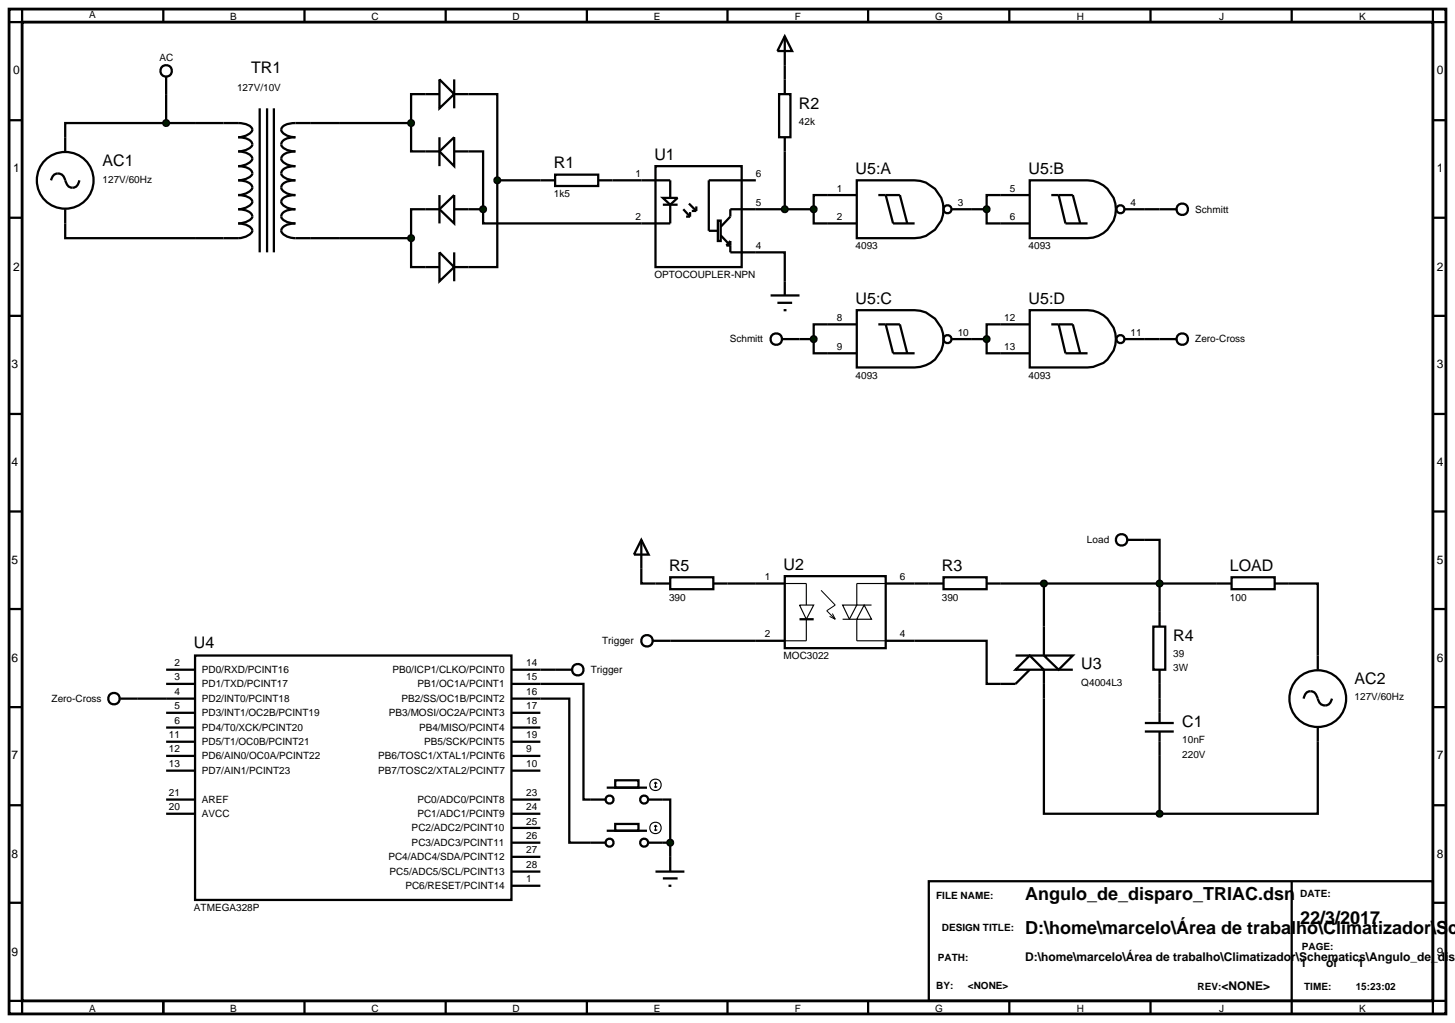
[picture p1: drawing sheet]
<svg xmlns="http://www.w3.org/2000/svg" width="257mm" height="180mm" viewBox="0 0 257 180" stroke-linecap="round" stroke-linejoin="round" font-family="sans-serif">
<path d="M1.6 1.6h253.4v177.2h-253.4zM3.9 3.9h248.8v172.6h-248.8z" fill="none" stroke="#000" stroke-width=".5"/>
<g fill="none" stroke="#000" stroke-width=".4">
<path d="M3.9 1.6v2.3h-2.3M28.8 1.6v2.3M29.3 16.6v5.1M45.8 19.1v25.4M47.1 19.1v25.4M48.3 19.1v25.4M53.7 1.6v2.3M77.5 16.6h-5v5.1M77.5 14l2.6 2.6-2.6 2.5zM78.6 1.6v2.3M80.1 16.6h7.6v15.2M80.1 14v5.1"/>
<path d="M103.5 1.6v2.3M128.3 1.6v2.3M137.4 16.6h2v7.6h-2zM138.4 6.4l1.3 2.6h-2.6zM138.4 6.4v10.2M153.1 1.6v2.3M178 1.6v2.3M202.9 1.6v2.3M227.8 1.6v2.3M252.7 1.6v2.3h2.3M1.6 21.2h2.3M1.6 38.4h2.3"/>
<path d="M9 31.8a1.25 1.25 0 0 1 1.2-1.2 1.25 1.25 0 0 1 1.3 1.2 1.31 1.31 0 0 0 1.7 1.2 1.55 1.55 0 0 0 .8-1.2M29.3 21.7h12.7a3.2 3.2 0 0 1 2.4 .9 .88 .88 0 0 1-.7 1.1l-1.1 .4-.6 .1a2.98 2.98 0 0 1 2.4 .9 .85 .85 0 0 1-.7 1.2l-1.1 .3-.6 .1a2.31 2.31 0 0 1 2.5 1.3 2.6 2.6 0 0 1-2.5 1.3 2.98 2.98 0 0 1 2.4 .9 .85 .85 0 0 1-.7 1.2l-1.1 .3-.6 .1a2.98 2.98 0 0 1 2.4 .9 .91 .91 0 0 1-.7 1.2l-1.1 .4-.6 .1a3.2 3.2 0 0 1 2.4 .9 .88 .88 0 0 1-.7 1.1l-1.1 .4-.6 .1a2.98 2.98 0 0 1 2.4 .9 .85 .85 0 0 1-.7 1.2l-1.1 .3-.6 .1a2.31 2.31 0 0 1 2.5 1.3 2.6 2.6 0 0 1-2.5 1.3h-30.5v-5.1M29.3 21.7h-17.8v5M72.5 21.7v5h5M72.5 21.7h-20.4a2.92 2.92 0 0 0-2.4 .9 .9 .9 0 0 0 .6 1.1l1.1 .4 .7 .1a2.77 2.77 0 0 0-2.4 .9 .87 .87 0 0 0 .6 1.2l1.1 .3 .7 .1a2.83 2.83 0 0 0-2.4 1 .91 .91 0 0 0 .6 1.1l1.1 .4 .7 .1a2.77 2.77 0 0 0-2.4 .9 .87 .87 0 0 0 .6 1.2l1.1 .3 .7 .1a2.77 2.77 0 0 0-2.4 .9 .93 .93 0 0 0 .6 1.2l1.1 .4 .7 .1a2.92 2.92 0 0 0-2.4 .9 .9 .9 0 0 0 .6 1.1l1.1 .4 .7 .1a2.77 2.77 0 0 0-2.4 .9 .87 .87 0 0 0 .6 1.2l1.1 .3 .7 .1a2.83 2.83 0 0 0-2.4 1 .91 .91 0 0 0 .6 1.1l1.1 .4 .7 .1h20.4M77.5 36.9h-5v5.1M77.5 26.7l2.6-2.5v5.1zM77.5 36.9l2.6-2.5v5zM77.5 24.2v5.1M77.5 34.4v5M80.1 26.7h5.1v10.2M80.1 36.9h5.1"/>
<path d="M87.7 31.8v15.3h-7.6M87.7 31.8h10.2M97.9 30.8h7.6v2h-7.6zM105.5 31.8h12.7v3.1M115.6 29.3h15.2v17.8h-15.2zM116.9 34.9h2.6l-1.3 1.2zM116.9 36.1h2.6M118.2 36.1v3.3h-33v-2.5M120.5 36.9l1.2 1.3M121 38.2h.7M121.5 35.9l1.3 1.3M121.7 37.4v.8"/>
<path d="M122 37.2h.8M122.8 36.4v.8M126.6 38.9h.5v3.6h-.5zM133.3 31.8h-8.3v8.9h1.6M138.4 24.2v12.7M143.5 36.9v2.5h2.5M143.5 36.9h-14.7v1.3l-1.7 1.8M146 34.4h-2.5v2.5M171.4 36.9h2.6M174 36.9v2.5h2.5M176.5 34.4h-2.5v2.5M201.9 36.9h2.6"/>
<path d="M252.7 21.2h2.3M252.7 38.4h2.3M1.6 55.7h2.3M72.5 42v5.1h5M77.5 44.5l2.6 2.6-2.6 2.5zM80.1 44.5v5.1M127.1 41.5l1.7 1.8h-.7l.7-.8v2h9.6v7.6M135.9 52.1h5.1M137.1 53.4h2.6M138.2 54.7h.5M141 59.8h2.5M143.5 59.8v2.5h2.5"/>
<path d="M146 57.2h-2.5v2.6M171.4 59.8h2.6M174 59.8v2.5h2.5M176.5 57.2h-2.5v2.6M201.9 59.8h2.6M252.7 55.7h2.3M1.6 73h2.3M252.7 73h2.3M1.6 90.2h2.3M201.9 95.2h2.6v12.7M252.7 90.2h2.3M1.6 107.4h2.3"/>
<path d="M95.3 118.1h2.6M113.1 100.3v2.6h2.5M118.2 113h15.1M128.3 102.9h5M161.3 113h12.7v7.6h2.5M161.3 102.9h2.5M176.5 102.9h38.1M184.1 102.9v7.6M227.3 102.9h5.1v12.7M252.7 107.4h2.3M1.6 124.7h2.3M24.2 123.2h5.1"/>
<path d="M95.3 120.6h7.6v20.4h1.3M95.3 123.2h5.1v25.4h3.8M184.1 123.2v20.3h20.4M204.5 120.6v2.6M204.5 133.3v10.2M232.4 130.8v12.7h-27.9M252.7 124.7h2.3M1.6 142h2.3M1.6 159.2h2.3M116.9 141h1.3v7.6M116.9 148.6h1.3M118.2 148.6v2.5"/>
<path d="M163.8 155.4h88.9v21.1h-88.9zM227.8 155.4v23.4M252.7 142h2.3M252.7 159.2h2.3M1.6 176.5h2.3v2.3M28.8 176.5v2.3M53.7 176.5v2.3M78.6 176.5v2.3M103.5 176.5v2.3M128.3 176.5v2.3M153.1 176.5v2.3M178 176.5v2.3"/>
<path d="M202.9 176.5v2.3M255 176.5h-2.3v2.3"/>
<circle cx="11.5" cy="31.8" r="5"/>
</g>
<g fill="#004000" stroke="#000" stroke-width=".4">
<path d="M72.1 41.7l.4-.2-.5 .5zM72.5 41.5l.4 .2 .1 .3zM72.5 42.5l.5-.5-.1 .3zM72 42l.5 .5-.3-.1z"/>
<path d="M72.1 21.4l.4-.2-.5 .5zM72.5 21.2l.4 .2 .1 .3zM72.5 22.2l.5-.5-.1 .3zM72 21.7l.5 .5-.3-.1z"/>
<path d="M87.4 31.4l.3-.1-.5 .5zM87.7 31.3l.4 .2 .1 .3zM87.7 32.3l.5-.5-.2 .4zM87.2 31.8l.5 .5-.4-.2z"/>
</g>
<g fill="#004000">
<path d="M72 42l.5-.5 .5 .5-.5 .5z"/>
<path d="M72.5 21.2l.5 .5-.5 .5-.5-.5z"/>
<path d="M87.7 31.3l.5 .5-.5 .5-.5-.5z"/>
</g>
<g fill="none" stroke="#000" stroke-width=".4">
<path d="M29.3 13.5v3.1"/>
<circle cx="29.3" cy="12.5" r="1.01"/>
</g>
<path d="M29 21.3l.3-.1-.5 .5zM29.3 21.2l.3 .1 .2 .4zM29.3 22.2l.5-.5-.2 .4zM28.8 21.7l.5 .5-.4-.2z" fill="#004000" stroke="#000" stroke-width=".4"/>
<path d="M29.3 21.2l.5 .5-.5 .5-.5-.5z" fill="#004000"/>
<g fill="none" stroke="#000" stroke-width=".4">
<path d="M204.5 59.8h3M113.1 95.2l1.3 2.6h-2.6zM113.1 95.2v5.1M29.3 118.1h5.1M34.4 115.6h55.8v43.1h-55.8zM90.2 118.1h5.1M97.9 118.1h3M115.1 113h3.1M115.6 102.9h2.6M118.2 101.8h7.6v2.1h-7.6zM125.8 102.9h2.5M163.8 102.9h2.6"/>
<path d="M166.4 101.8h7.6v2.1h-7.6zM174 102.9h2.5M203.4 110.5h2.1v7.6h-2.1zM204.5 107.9v2.6M204.5 118.1v2.5M232.4 115.6v2.5M21.2 123.2h3M29.3 120.6h5.1M29.3 125.7h5.1M29.3 123.2h5.1M29.3 133.3h5.1M29.3 130.8h5.1"/>
<path d="M29.3 128.3h5.1M29.3 135.9h5.1M90.2 120.6h5.1M90.2 125.7h5.1M90.2 123.2h5.1M90.2 133.3h5.1M90.2 130.8h5.1M90.2 128.3h5.1M90.2 135.9h5.1M201.9 129h5.1M201.9 127.5h5.1M204.5 123.2v4.3"/>
<path d="M204.5 129v4.3M229.9 123.2a1.19 1.19 0 0 1 1-1.3 1.19 1.19 0 0 1 1.3 .9l.2 .4a1.25 1.25 0 0 0 1.3 1.2 1.25 1.25 0 0 0 1.2-1.2M232.4 128.3v2.5M29.3 143.5h5.1M29.3 141h5.1M90.2 156.2h5.1M90.2 153.7h5.1M90.2 151.1h5.1M90.2 148.6h5.1M90.2 146h5.1M90.2 143.5h5.1M90.2 141h5.1"/>
<circle cx="208.5" cy="59.8" r="1.01"/>
<circle cx="101.9" cy="118.1" r="1.01"/>
<circle cx="114.1" cy="113" r="1.01"/>
<circle cx="20.1" cy="123.2" r="1.01"/>
<circle cx="232.4" cy="123.2" r="5"/>
</g>
<g fill="#004000" stroke="#000" stroke-width=".4">
<path d="M204.2 143.1l.3-.1-.5 .5zM204.5 143l.4 .2 .1 .3zM205 143.5l-.1 .3-.4 .2zM204 143.5l.5 .5-.4-.2z"/>
<path d="M84.8 36.6l.4-.2-.5 .5zM85.2 36.4l.4 .2 .1 .3zM85.7 36.9l-.1 .3-.4 .2zM84.7 36.9l.5 .5-.4-.2z"/>
</g>
<g fill="#004000">
<path d="M204.5 143l.5 .5-.5 .5-.5-.5z"/>
<path d="M84.7 36.9l.5-.5 .5 .5-.5 .5z"/>
</g>
<g fill="none" stroke="#000" stroke-width=".4">
<path d="M146 34.4h5.1M146 39.4h5.1M151.1 31.8h10.2a5.1 5.1 0 0 1 5.1 5.1 5.1 5.1 0 0 1-5.1 5.1h-10.2zM154.9 34.4h3.8l1.3 5M156.2 34.4l1.3 5h3.8M167.9 36.9h3.5M176.5 34.4h5.1M176.5 39.4h5.1M181.6 31.8h10.2a5.1 5.1 0 0 1 5 5.1 5.1 5.1 0 0 1-5 5.1h-10.2zM185.4 34.4h3.8l1.3 5M186.7 34.4l1.2 5h3.9M198.4 36.9h3.5"/>
<circle cx="167.1" cy="36.9" r=".7"/>
<circle cx="197.6" cy="36.9" r=".7"/>
</g>
<path d="M173.7 36.5l.3-.1-.5 .5zM174 36.4l.3 .1 .2 .4zM174.5 36.9l-.1 .3-.4 .2zM173.5 36.9l.5 .5-.4-.2z" fill="#004000" stroke="#000" stroke-width=".4"/>
<path d="M173.5 36.9l.5-.5 .5 .5-.5 .5z" fill="#004000"/>
<g fill="none" stroke="#000" stroke-width=".4">
<path d="M146 57.2h5.1M151.1 54.7h10.2a5.1 5.1 0 0 1 5.1 5 5.1 5.1 0 0 1-5.1 5.1h-10.2zM154.9 57.2h3.8l1.3 5.1M156.2 57.2l1.3 5.1h3.8M167.9 59.8h3.5M176.5 57.2h5.1M181.6 54.7h10.2a5.1 5.1 0 0 1 5 5 5.1 5.1 0 0 1-5 5.1h-10.2zM185.4 57.2h3.8l1.3 5.1M186.7 57.2l1.2 5.1h3.9M198.4 59.8h3.5M146 62.3h5.1M176.5 62.3h5.1"/>
<circle cx="167.1" cy="59.8" r=".7"/>
<circle cx="197.6" cy="59.8" r=".7"/>
</g>
<g fill="#004000" stroke="#000" stroke-width=".4">
<path d="M173.7 59.4l.3-.1-.5 .5zM174 59.3l.3 .1 .2 .4zM174 60.3l.5-.5-.2 .4zM173.5 59.8l.5 .5-.4-.2z"/>
<path d="M138.1 36.5l.3-.1-.5 .5zM138.4 36.4l.4 .2 .1 .3zM138.9 36.9l-.1 .3-.4 .2zM137.9 36.9l.5 .5-.4-.2z"/>
<path d="M143.1 36.6l.4-.2-.5 .5zM143.5 36.4l.3 .1 .2 .4zM144 36.9l-.1 .3-.4 .2zM143 36.9l.5 .5-.3-.1z"/>
</g>
<g fill="#004000">
<path d="M174 59.3l.5 .5-.5 .5-.5-.5z"/>
<path d="M138.4 36.4l.5 .5-.5 .5-.5-.5z"/>
<path d="M143 36.9l.5-.5 .5 .5-.5 .5z"/>
</g>
<g fill="none" stroke="#000" stroke-width=".4">
<path d="M137.9 59.8h3.1"/>
<circle cx="136.9" cy="59.8" r="1.01"/>
</g>
<path d="M143.2 59.4l.3-.1-.5 .5zM143.5 59.3l.4 .2 .1 .3zM144 59.8l-.1 .3-.4 .2zM143 59.8l.5 .5-.3-.1z" fill="#004000" stroke="#000" stroke-width=".4"/>
<path d="M143 59.8l.5-.5 .5 .5-.5 .5z" fill="#004000"/>
<g fill="none" stroke="#000" stroke-width=".4">
<path d="M204.5 36.9h3M107 138.9h7.1M108.5 137.6h4.1v1.3h-4.1zM104.2 141h2.6M104.2 148.6h2.6M107 146.5h7.1M108.5 145.3h4.1v1.2h-4.1zM114.4 141h2.5M114.4 148.6h2.5M115.6 153.7h5.1M116.9 154.9h2.6M117.9 156.2h.5"/>
<path d="M118.2 151.1v2.6"/>
<circle cx="208.5" cy="36.9" r="1.01"/>
<circle cx="107.5" cy="141" r=".7"/>
<circle cx="107.5" cy="148.6" r=".7"/>
<circle cx="113.6" cy="141" r=".7"/>
<circle cx="113.6" cy="148.6" r=".7"/>
</g>
<g fill="none" stroke="#000" stroke-width=".2">
<path d="M115.4 138.7l.2 .2M115.6 137.9v1M115.6 137.9l-.2 .3M115.6 137.9l.3 .3M115.9 138.7l-.3 .2M115.4 146.3l.2 .2M115.6 145.5v1M115.6 145.5l-.2 .3M115.6 145.5l.3 .3M115.9 146.3l-.3 .2"/>
<circle cx="115.6" cy="138.4" r="1.01"/>
<circle cx="115.6" cy="146" r="1.01"/>
</g>
<path d="M117.9 148.2l.3-.1-.5 .5zM118.2 148.1l.3 .1 .2 .4zM118.7 148.6l-.2 .4-.3 .1zM117.7 148.6l.5 .5-.4-.2z" fill="#004000" stroke="#000" stroke-width=".4"/>
<path d="M118.2 148.1l.5 .5-.5 .5-.5-.5z" fill="#004000"/>
<path d="M214.6 102.9h2.6M217.2 101.8h7.6v2.1h-7.6zM224.8 102.9h2.5" fill="none" stroke="#000" stroke-width=".4"/>
<path d="M204.2 102.5l.3-.1-.5 .5zM204.5 102.4l.4 .2 .1 .3zM205 102.9l-.1 .3-.4 .2zM204 102.9l.5 .5-.4-.2z" fill="#004000" stroke="#000" stroke-width=".4"/>
<path d="M204.5 102.4l.5 .5-.5 .5-.5-.5z" fill="#004000"/>
<path d="M179.1 115.6h5M181.6 115.6l2.5 2.5h-5zM181.6 118.1l-2.5 2.5h-2.6M184.1 115.6h5.1l-2.5 2.5zM184.1 118.1h5.1M184.1 110.5v5.1M184.1 118.1v5.1" fill="none" stroke="#000" stroke-width=".4"/>
<path d="M183.8 102.5l.3-.1-.5 .5zM184.1 102.4l.3 .1 .2 .4zM184.1 103.4l.5-.5-.2 .4zM183.6 102.9l.5 .5-.4-.2z" fill="#004000" stroke="#000" stroke-width=".4"/>
<path d="M184.1 102.4l.5 .5-.5 .5-.5-.5z" fill="#004000"/>
<g fill="none" stroke="#000" stroke-width=".4">
<path d="M198.9 95.2h3M133.3 102.9h5.1M133.3 113h5.1M138.4 101.6h17.8v12.7h-17.8zM141 109.2h2.5M156.2 102.9h5.1M156.2 113h5.1"/>
<circle cx="197.8" cy="95.2" r="1.01"/>
</g>
<path d="M138.4 102.9h3.8v3.8M141 106.7h2.5l-1.3 2.5zM142.2 109.2v3.8h-3.8M148.6 106.7h2.5l-1.3 2.5zM148.6 109.2h2.5M151.1 109.2v3.8h5.1M152.4 106.7l1.3 2.5h-2.6zM156.2 102.9h-5.1v3.8h2.6" fill="none" stroke="#000" stroke-width=".2"/>
<path d="M144.8 104.1l2.5 2.6-1.5 1 1.5 1.5M146.3 108.7l1 .5M146.8 108.2l.5 1" fill="none" stroke="#000" stroke-width=".18"/>
<g font-size="3.2">
<text x="180.8" y="158.8">Angulo_de_disparo_TRIAC.dsn</text>
<text x="180.8" y="164.7">D:\home\marcelo\Área de trabalho\Climatizador\Sch</text>
<text x="229.3" y="162.9">22/3/2017</text>
</g>
<g font-size="2.8">
<text x="44.3" y="12.9">TR1</text>
<text x="140.9" y="19.2">R2</text>
<text x="18.1" y="29.3">AC1</text>
<text x="97.7" y="29.7">R1</text>
<text x="115.4" y="28.2">U1</text>
<text x="150.9" y="30.7">U5:A</text>
<text x="181.4" y="30.7">U5:B</text>
<text x="150.9" y="53.6">U5:C</text>
<text x="181.4" y="53.6">U5:D</text>
<text x="118" y="100.7">R5</text>
<text x="138.2" y="100.5">U2</text>
<text x="166.1" y="100.7">R3</text>
<text x="216.9" y="100.7">LOAD</text>
<text x="206.9" y="113.1">R4</text>
<text x="34.2" y="114.4">U4</text>
<text x="190.7" y="118.1">U3</text>
<text x="238.9" y="120.7">AC2</text>
<text x="208.5" y="128.3">C1</text>
</g>
<g font-size="2.1">
<text x="2.3" y="13.1">0</text>
<text x="253.4" y="13.1">0</text>
<text x="2.3" y="30.4">1</text>
<text x="253.4" y="30.4">1</text>
<text x="2.3" y="47.7">2</text>
<text x="253.4" y="47.7">2</text>
<text x="2" y="64.9">3</text>
<text x="253.4" y="64.9">3</text>
<text x="2" y="82.2">4</text>
<text x="253.4" y="82.2">4</text>
<text x="2" y="99.4">5</text>
<text x="253.4" y="99.4">5</text>
<text x="2" y="116.7">6</text>
<text x="253.4" y="116.7">6</text>
<text x="2" y="133.9">7</text>
<text x="253.4" y="133.9">7</text>
<text x="2" y="151.2">8</text>
<text x="253.4" y="151.2">8</text>
<text x="2" y="168.5">9</text>
<text x="180.8" y="169.5">D:\home\marcelo\Área de trabalho\Climatizador\Schematics\Angulo_de_disp</text>
<text x="229.3" y="170.5">1</text>
<text x="233.9" y="170.5">of</text>
<text x="239.4" y="170.5">1</text>
<text x="253.4" y="168.5">9</text>
<text x="215.4" y="174.6">&lt;NONE&gt;</text>
</g>
<g font-size="1.8">
<text x="15.7" y="3.2">A</text>
<text x="40.6" y="3.5">B</text>
<text x="65.5" y="3.5">C</text>
<text x="90.4" y="3.5">D</text>
<text x="115.3" y="3.5">E</text>
<text x="140.2" y="3.5">F</text>
<text x="164.9" y="3.5">G</text>
<text x="189.9" y="3.5">H</text>
<text x="215" y="3.5">J</text>
<text x="239.7" y="3.5">K</text>
<text x="28.1" y="10.8">AC</text>
<text x="41.8" y="16.1">127V/10V</text>
<text x="140.9" y="22">42k</text>
<text x="18.1" y="32.2">127V/60Hz</text>
<text x="97.7" y="34.8">1k5</text>
<text x="112.1" y="31.2">1</text>
<text x="133.3" y="31.2">6</text>
<text x="147.6" y="33.8">1</text>
<text x="178.1" y="33.8">5</text>
<text x="112.1" y="38.8">2</text>
<text x="133.3" y="36.3">5</text>
<text x="147.6" y="38.8">2</text>
<text x="168.9" y="36.3">3</text>
<text x="178.1" y="38.8">6</text>
<text x="199.4" y="36.3">4</text>
<text x="210.8" y="37.5">Schmitt</text>
<text x="133.3" y="43.9">4</text>
<text x="150.9" y="44">4093</text>
<text x="181.4" y="44">4093</text>
<text x="115.4" y="49.1">OPTOCOUPLER-NPN</text>
<text x="147.6" y="56.6">8</text>
<text x="168.9" y="59.2">10</text>
<text x="177.1" y="56.6">12</text>
<text x="199.4" y="59.2">11</text>
<text x="128.7" y="60.4">Schmitt</text>
<text x="147.6" y="61.7">9</text>
<text x="177.1" y="61.7">13</text>
<text x="210.8" y="60.4">Zero-Cross</text>
<text x="150.9" y="66.9">4093</text>
<text x="181.4" y="66.9">4093</text>
<text x="191.7" y="95.8">Load</text>
<text x="118" y="105.9">390</text>
<text x="134.9" y="102.3">1</text>
<text x="158.7" y="102.3">6</text>
<text x="166.1" y="105.9">390</text>
<text x="216.9" y="105.9">100</text>
<text x="106.2" y="113.6">Trigger</text>
<text x="134.9" y="112.4">2</text>
<text x="158.7" y="112.4">4</text>
<text x="30.8" y="120">3</text>
<text x="30.8" y="117.5">2</text>
<text x="35.6" y="118.7">PD0/RXD/PCINT16</text>
<text x="69.2" y="118.7">PB0/ICP1/CLKO/PCINT0</text>
<text x="92.8" y="117.5">14</text>
<text x="92.8" y="120">15</text>
<text x="104.2" y="118.7">Trigger</text>
<text x="138.2" y="116.3">MOC3022</text>
<text x="206.9" y="115.9">39</text>
<text x="206.9" y="118.4">3W</text>
<text x="9.1" y="123.8">Zero-Cross</text>
<text x="30.8" y="125.1">5</text>
<text x="30.8" y="122.6">4</text>
<text x="35.6" y="123.8">PD2/INT0/PCINT18</text>
<text x="35.6" y="121.2">PD1/TXD/PCINT17</text>
<text x="70.8" y="123.8">PB2/SS/OC1B/PCINT2</text>
<text x="73.6" y="121.2">PB1/OC1A/PCINT1</text>
<text x="92.8" y="125.1">17</text>
<text x="92.8" y="122.6">16</text>
<text x="190.7" y="121">Q4004L3</text>
<text x="238.9" y="123.5">127V/60Hz</text>
<text x="29.8" y="130.2">11</text>
<text x="30.8" y="127.7">6</text>
<text x="35.6" y="131.4">PD5/T1/OC0B/PCINT21</text>
<text x="35.6" y="128.9">PD4/T0/XCK/PCINT20</text>
<text x="35.6" y="126.3">PD3/INT1/OC2B/PCINT19</text>
<text x="68.6" y="126.3">PB3/MOSI/OC2A/PCINT3</text>
<text x="73.9" y="128.9">PB4/MISO/PCINT4</text>
<text x="74.8" y="131.4">PB5/SCK/PCINT5</text>
<text x="92.8" y="127.7">18</text>
<text x="92.8" y="130.2">19</text>
<text x="208.5" y="131.1">10nF</text>
<text x="29.8" y="132.7">12</text>
<text x="29.8" y="135.3">13</text>
<text x="35.6" y="133.9">PD6/AIN0/OC0A/PCINT22</text>
<text x="35.6" y="136.5">PD7/AIN1/PCINT23</text>
<text x="66.7" y="136.5">PB7/TOSC2/XTAL2/PCINT7</text>
<text x="66.7" y="133.9">PB6/TOSC1/XTAL1/PCINT6</text>
<text x="92.8" y="135.3">10</text>
<text x="92.8" y="132.7">9</text>
<text x="208.5" y="133.7">220V</text>
<text x="29.8" y="142.9">20</text>
<text x="29.8" y="140.4">21</text>
<text x="35.6" y="141.6">AREF</text>
<text x="73.6" y="141.6">PC0/ADC0/PCINT8</text>
<text x="92.8" y="142.9">24</text>
<text x="92.8" y="140.4">23</text>
<text x="35.6" y="144.1">AVCC</text>
<text x="72.6" y="149.2">PC3/ADC3/PCINT11</text>
<text x="72.6" y="146.6">PC2/ADC2/PCINT10</text>
<text x="73.6" y="144.1">PC1/ADC1/PCINT9</text>
<text x="92.8" y="148">26</text>
<text x="92.8" y="145.4">25</text>
<text x="68.5" y="151.7">PC4/ADC4/SDA/PCINT12</text>
<text x="68.7" y="154.3">PC5/ADC5/SCL/PCINT13</text>
<text x="92.8" y="155.6">1</text>
<text x="92.8" y="153.1">28</text>
<text x="92.8" y="150.5">27</text>
<text x="34.2" y="160.7">ATMEGA328P</text>
<text x="71.5" y="156.8">PC6/RESET/PCINT14</text>
<text x="165.1" y="158.6">FILE NAME:</text>
<text x="229.3" y="158.1">DATE:</text>
<text x="166.1" y="164.2">DESIGN TITLE:</text>
<text x="229.6" y="167.5">PAGE:</text>
<text x="165.4" y="169.5">PATH:</text>
<text x="15.7" y="178.4">A</text>
<text x="40.6" y="178.4">B</text>
<text x="65.5" y="178.4">C</text>
<text x="90.4" y="178.4">D</text>
<text x="115.3" y="178.4">E</text>
<text x="140.2" y="178.4">F</text>
<text x="164.9" y="178.4">G</text>
<text x="165.1" y="174.4">BY:</text>
<text x="170.7" y="174.4">&lt;NONE&gt;</text>
<text x="189.9" y="178.4">H</text>
<text x="211.2" y="174.6">REV:</text>
<text x="215" y="178.4">J</text>
<text x="230" y="174.6">TIME:</text>
<text x="239.1" y="174.6">15:23:02</text>
<text x="239.7" y="178.4">K</text>
</g>
</svg>
